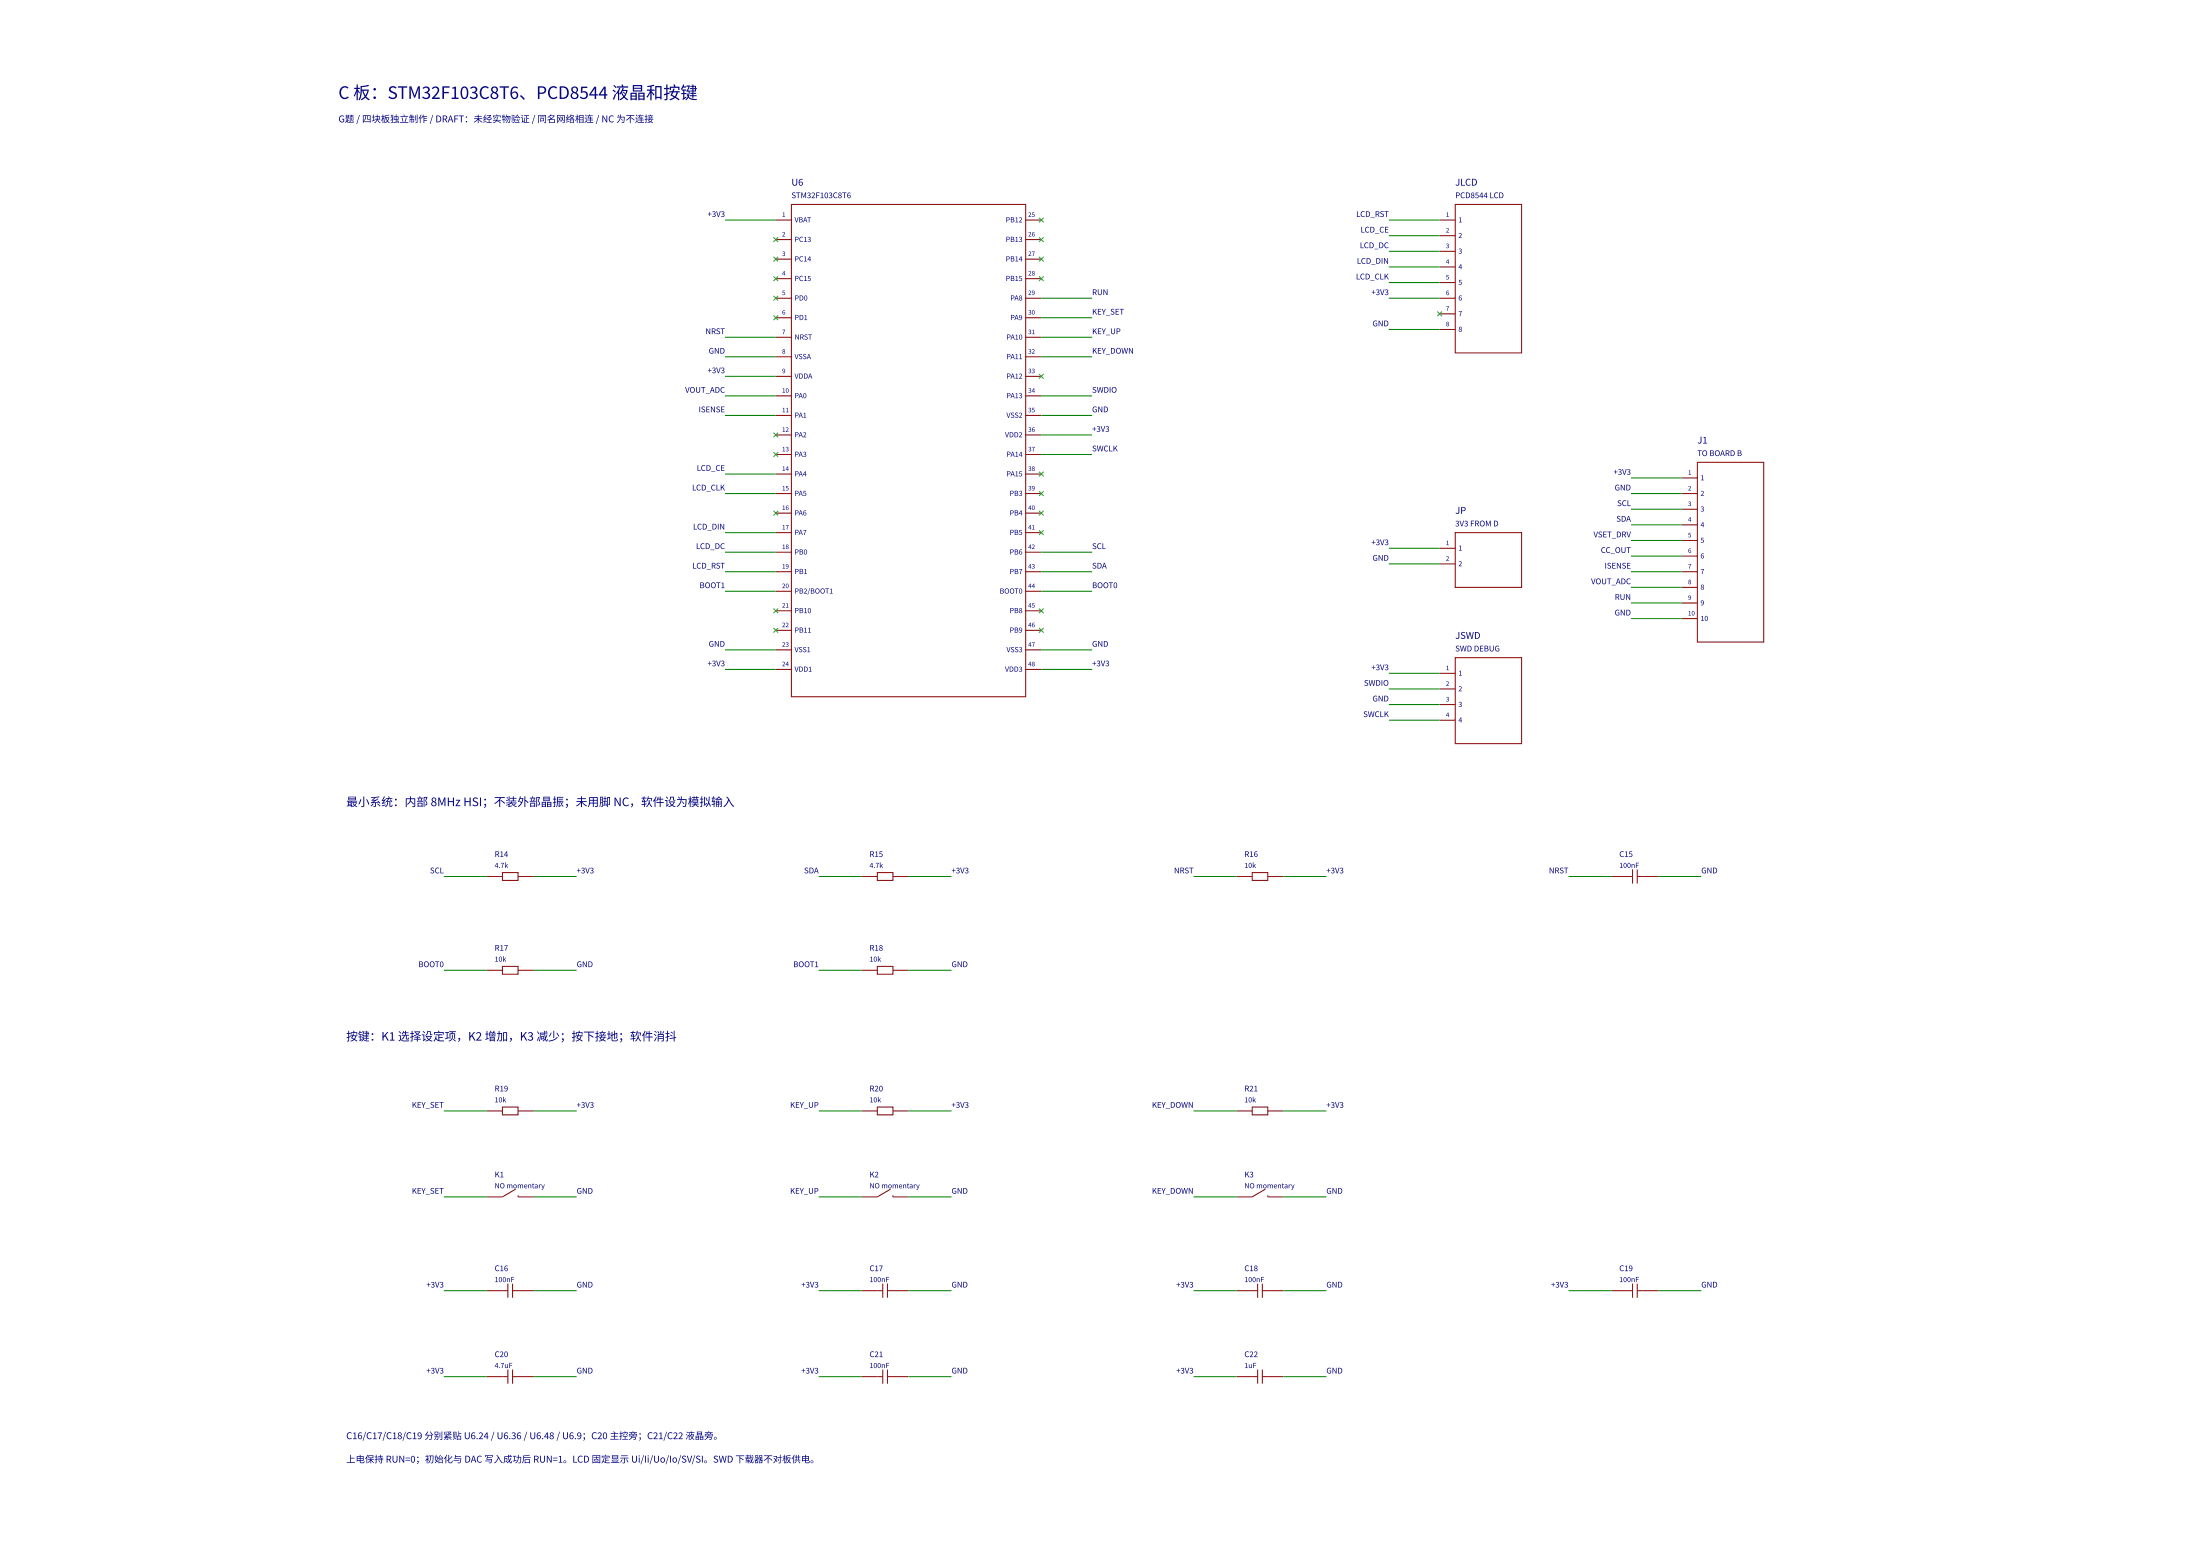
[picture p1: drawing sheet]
<svg xmlns="http://www.w3.org/2000/svg" width="420mm" height="297mm" viewBox="0 0 420 297" stroke-linecap="round" stroke-linejoin="round" font-family="sans-serif">
<g fill="none" stroke="#800" stroke-width=".19">
<path d="M151.2 39h44.7v94h-44.7zM278 39h12.6v28.4h-12.6zM148.2 42h3M148.2 45.7h3M148.2 49.5h3M148.2 53.2h3M148.2 56.9h3M195.9 42h3M195.9 45.7h3M195.9 49.5h3M195.9 53.2h3M195.9 56.9h3"/>
<path d="M275 42h3M275 56.9h3M275 45h3M275 48h3M275 51h3M275 53.9h3M275 59.9h3M148.2 60.7h3M148.2 64.4h3M148.2 68.1h3M148.2 71.8h3M148.2 75.6h3"/>
<path d="M148.2 79.3h3M195.9 60.7h3M195.9 64.4h3M195.9 68.1h3M195.9 71.8h3M195.9 75.6h3M195.9 79.3h3M275 62.9h3M148.2 83h3M148.2 86.8h3M148.2 90.5h3M148.2 94.2h3"/>
<path d="M148.2 97.9h3M195.9 83h3M195.9 86.8h3M195.9 90.5h3M195.9 94.2h3M195.9 97.9h3M321.2 94.2h3M321.2 91.2h3M321.2 97.2h3M324.2 88.2h12.7v34.4h-12.7zM148.2 101.7h3M148.2 105.4h3"/>
<path d="M148.2 109.1h3M148.2 112.9h3M148.2 116.6h3M195.9 101.7h3M195.9 105.4h3M195.9 109.1h3M195.9 112.9h3M195.9 116.6h3M275 104.7h3M275 107.6h3M278 101.7h12.6v10.4h-12.6zM321.2 109.1h3"/>
<path d="M321.2 100.2h3M321.2 103.2h3M321.2 106.1h3M321.2 112.1h3M321.2 115.1h3M321.2 118.1h3M148.2 120.3h3M148.2 124h3M148.2 127.8h3M195.9 120.3h3M195.9 124h3M195.9 127.8h3"/>
<path d="M275 128.5h3M275 131.5h3M275 134.5h3M275 137.5h3M278 125.5h12.6v16.4h-12.6zM93 167.3h3M96 166.6h2.9v1.5h-2.9zM98.9 167.3h3M164.6 167.3h3M167.6 166.6h2.9v1.5h-2.9zM170.5 167.3h3M236.2 167.3h3"/>
<path d="M239.2 166.6h3v1.5h-3zM242.2 167.3h2.9M307.8 167.3h4M311.8 166v2.7M312.7 167.3h4M312.7 166v2.7M93 185.2h3M96 184.5h2.9v1.5h-2.9zM98.9 185.2h3M164.6 185.2h3M167.6 184.5h2.9v1.5h-2.9zM170.5 185.2h3"/>
<path d="M93 212.1h3M96 211.3h2.9v1.5h-2.9zM98.9 212.1h3M164.6 212.1h3M167.6 211.3h2.9v1.5h-2.9zM170.5 212.1h3M236.2 212.1h3M239.2 211.3h3v1.5h-3zM242.2 212.1h2.9M98.5 227l-2.5 1.5h-3M98.9 228.2v.3h3M170.1 227l-2.5 1.5h-3"/>
<path d="M170.5 228.2v.3h3M241.7 227l-2.5 1.5h-3M242.2 228.2v.3h2.9M93 246.4h4M97 245v2.7M97.9 246.4h4M97.9 245v2.7M164.6 246.4h4M168.6 245v2.7M169.5 246.4h4M169.5 245v2.7M236.2 246.4h4"/>
<path d="M240.2 245v2.7M241.1 246.4h4M241.1 245v2.7M307.8 246.4h4M311.8 245v2.7M312.7 245v2.7M312.7 246.4h4M93 262.8h4M97 261.4v2.7M97.9 261.4v2.7M97.9 262.8h4M164.6 262.8h4"/>
<path d="M168.6 261.4v2.7M169.5 261.4v2.7M169.5 262.8h4M236.2 262.8h4M240.2 261.4v2.7M241.1 261.4v2.7M241.1 262.8h4"/>
</g>
<g fill="none" stroke="#008000" stroke-width=".19">
<path d="M138.5 42h9.7M198.9 56.9h9.7M265.3 42h9.7M265.3 56.9h9.7M265.3 45h9.7M265.3 48h9.7M265.3 51h9.7M265.3 53.9h9.7M138.5 64.4h9.7M138.5 68.1h9.7M138.5 71.8h9.7M138.5 75.6h9.7"/>
<path d="M138.5 79.3h9.7M198.9 64.4h9.7M198.9 68.1h9.7M198.9 75.6h9.7M198.9 79.3h9.7M198.9 60.7h9.7M265.3 62.9h9.7M138.5 90.5h9.7M138.5 94.2h9.7M198.9 83h9.7M198.9 86.8h9.7M311.5 94.2h9.7"/>
<path d="M311.5 91.2h9.7M311.5 97.2h9.7M138.5 101.7h9.7M138.5 105.4h9.7M138.5 109.1h9.7M138.5 112.9h9.7M198.9 105.4h9.7M198.9 109.1h9.7M198.9 112.9h9.7M265.3 104.7h9.7M265.3 107.6h9.7M311.5 109.1h9.7"/>
<path d="M311.5 100.2h9.7M311.5 103.2h9.7M311.5 106.1h9.7M311.5 112.1h9.7M311.5 115.1h9.7M311.5 118.1h9.7M138.5 124h9.7M138.5 127.8h9.7M198.9 124h9.7M198.9 127.8h9.7M265.3 128.5h9.7M265.3 131.5h9.7"/>
<path d="M265.3 134.5h9.7M265.3 137.5h9.7M84.8 167.3h8.2M101.9 167.3h8.2M156.4 167.3h8.2M173.5 167.3h8.2M228 167.3h8.2M245.1 167.3h8.2M299.6 167.3h8.2M316.7 167.3h8.2M84.8 185.2h8.2M101.9 185.2h8.2"/>
<path d="M156.4 185.2h8.2M173.5 185.2h8.2M84.8 212.1h8.2M101.9 212.1h8.2M156.4 212.1h8.2M173.5 212.1h8.2M228 212.1h8.2M245.1 212.1h8.2M84.8 228.5h8.2M101.9 228.5h8.2M156.4 228.5h8.2M173.5 228.5h8.2"/>
<path d="M228 228.5h8.2M245.1 228.5h8.2M84.8 246.4h8.2M101.9 246.4h8.2M156.4 246.4h8.2M173.5 246.4h8.2M228 246.4h8.2M245.1 246.4h8.2M299.6 246.4h8.2M316.7 246.4h8.2M84.8 262.8h8.2M101.9 262.8h8.2"/>
<path d="M156.4 262.8h8.2M173.5 262.8h8.2M228 262.8h8.2M245.1 262.8h8.2"/>
</g>
<g fill="none" stroke="#3a3" stroke-width=".19">
<path d="M147.7 45.3l.9 .9M147.7 49l.9 .9M147.7 52.7l.9 .9M147.7 56.5l.9 .9M148.6 45.3l-.9 .9M148.6 49l-.9 .9M148.6 52.7l-.9 .9M148.6 56.5l-.9 .9M198.4 41.6l.9 .9M198.4 45.3l.9 .9M198.4 49l.9 .9M198.4 52.7l.9 .9"/>
<path d="M199.3 41.6l-.9 .9M199.3 45.3l-.9 .9M199.3 49l-.9 .9M199.3 52.7l-.9 .9M274.5 59.5l.9 .9M275.4 59.5l-.9 .9M147.7 60.2l.9 .9M148.6 60.2l-.9 .9M198.4 71.4l.9 .9M199.3 71.4l-.9 .9M147.7 82.6l.9 .9M147.7 86.3l.9 .9"/>
<path d="M147.7 97.5l.9 .9M148.6 82.6l-.9 .9M148.6 86.3l-.9 .9M148.6 97.5l-.9 .9M198.4 90l.9 .9M198.4 93.8l.9 .9M198.4 97.5l.9 .9M199.3 90l-.9 .9M199.3 93.8l-.9 .9M199.3 97.5l-.9 .9M147.7 116.1l.9 .9M147.7 119.9l.9 .9"/>
<path d="M148.6 116.1l-.9 .9M148.6 119.9l-.9 .9M198.4 101.2l.9 .9M198.4 116.1l.9 .9M198.4 119.9l.9 .9M199.3 101.2l-.9 .9M199.3 116.1l-.9 .9M199.3 119.9l-.9 .9"/>
</g>
<text font-size="3.3" fill="#000080" x="64.6" y="18.9">C 板：STM32F103C8T6、PCD8544 液晶和按键</text>
<g font-size="2.2" fill="#000080">
<text x="66.1" y="153.9">最小系统：内部 8MHz HSI；不装外部晶振；未用脚 NC，软件设为模拟输入</text>
<text x="66.1" y="198.6">按键：K1 选择设定项，K2 增加，K3 减少；按下接地；软件消抖</text>
</g>
<g font-size="1.8" fill="#000080">
<text x="64.6" y="23.4">G题 / 四块板独立制作 / DRAFT：未经实物验证 / 同名网 络相连 / NC 为不连接</text>
<text x="151.2" y="35.4">U6</text>
<text x="277.9" y="35.4">JLCD</text>
<text x="324.2" y="84.7">J1</text>
<text x="277.9" y="98.1">JP</text>
<text x="277.9" y="122">JSWD</text>
<text x="66.1" y="274.7">C16/C17/C18/C19 分别紧贴 U6.24 / U6.36 / U6.48 / U6.9；C20 主控旁；C21/C22 液晶旁。</text>
<text x="66.1" y="279.2">上电保持 RUN=0；初始化与 DAC 写入成功后 RUN=1。LCD 固定显示 Ui/Ii/Uo/Io/SV/SI。SWD 下载器不对板供电。</text>
</g>
<g font-size="1.5" fill="#000080">
<text x="135.1" y="41.4">+3V3</text>
<text x="151.2" y="37.8">STM32F103C8T6</text>
<text x="259" y="41.4">LCD_RST</text>
<text x="277.9" y="37.8">PCD8544 LCD</text>
<text x="259.7" y="47.4">LCD_DC</text>
<text x="259.9" y="44.4">LCD_CE</text>
<text x="259" y="53.3">LCD_CLK</text>
<text x="259.2" y="50.4">LCD_DIN</text>
<text x="208.6" y="56.3">RUN</text>
<text x="261.9" y="56.3">+3V3</text>
<text x="134.7" y="63.8">NRST</text>
<text x="208.6" y="60.1">KEY_SET</text>
<text x="208.6" y="63.8">KEY_UP</text>
<text x="262.1" y="62.3">GND</text>
<text x="135.1" y="71.2">+3V3</text>
<text x="135.3" y="67.5">GND</text>
<text x="208.6" y="67.5">KEY_DOWN</text>
<text x="130.9" y="75">VOUT_ADC</text>
<text x="208.6" y="75">SWDIO</text>
<text x="133.4" y="78.7">ISENSE</text>
<text x="208.6" y="78.7">GND</text>
<text x="208.6" y="82.4">+3V3</text>
<text x="133.1" y="89.9">LCD_CE</text>
<text x="208.6" y="86.2">SWCLK</text>
<text x="324.2" y="87.1">TO BOARD B</text>
<text x="132.2" y="93.6">LCD_CLK</text>
<text x="308.2" y="90.6">+3V3</text>
<text x="308.4" y="93.6">GND</text>
<text x="132.4" y="101.1">LCD_DIN</text>
<text x="277.9" y="100.5">3V3 FROM D</text>
<text x="308.7" y="99.6">SDA</text>
<text x="308.9" y="96.6">SCL</text>
<text x="132.9" y="104.8">LCD_DC</text>
<text x="208.6" y="104.8">SCL</text>
<text x="261.9" y="104.1">+3V3</text>
<text x="262.1" y="107">GND</text>
<text x="304.4" y="102.6">VSET_DRV</text>
<text x="305.8" y="105.5">CC_OUT</text>
<text x="132.2" y="108.5">LCD_RST</text>
<text x="133.6" y="112.3">BOOT1</text>
<text x="208.6" y="108.5">SDA</text>
<text x="208.6" y="112.3">BOOT0</text>
<text x="303.9" y="111.5">VOUT_ADC</text>
<text x="306.5" y="108.5">ISENSE</text>
<text x="308.4" y="117.5">GND</text>
<text x="308.4" y="114.5">RUN</text>
<text x="135.3" y="123.4">GND</text>
<text x="208.6" y="123.4">GND</text>
<text x="277.9" y="124.3">SWD DEBUG</text>
<text x="135.1" y="127.2">+3V3</text>
<text x="208.6" y="127.2">+3V3</text>
<text x="260.5" y="130.9">SWDIO</text>
<text x="261.9" y="127.9">+3V3</text>
<text x="260.4" y="136.9">SWCLK</text>
<text x="262.1" y="133.9">GND</text>
<text x="82.1" y="166.7">SCL</text>
<text x="94.5" y="163.6">R14</text>
<text x="110.1" y="166.7">+3V3</text>
<text x="153.6" y="166.7">SDA</text>
<text x="166.1" y="163.6">R15</text>
<text x="181.7" y="166.7">+3V3</text>
<text x="224.2" y="166.7">NRST</text>
<text x="237.7" y="163.6">R16</text>
<text x="253.3" y="166.7">+3V3</text>
<text x="295.8" y="166.7">NRST</text>
<text x="309.3" y="163.6">C15</text>
<text x="324.9" y="166.7">GND</text>
<text x="79.9" y="184.6">BOOT0</text>
<text x="94.5" y="181.5">R17</text>
<text x="110.1" y="184.6">GND</text>
<text x="151.5" y="184.6">BOOT1</text>
<text x="166.1" y="181.5">R18</text>
<text x="181.7" y="184.6">GND</text>
<text x="94.5" y="208.3">R19</text>
<text x="166.1" y="208.3">R20</text>
<text x="237.7" y="208.3">R21</text>
<text x="78.7" y="211.5">KEY_SET</text>
<text x="110.1" y="211.5">+3V3</text>
<text x="150.9" y="211.5">KEY_UP</text>
<text x="181.7" y="211.5">+3V3</text>
<text x="220" y="211.5">KEY_DOWN</text>
<text x="253.3" y="211.5">+3V3</text>
<text x="78.7" y="227.9">KEY_SET</text>
<text x="94.5" y="224.7">K1</text>
<text x="110.1" y="227.9">GND</text>
<text x="150.9" y="227.9">KEY_UP</text>
<text x="166.1" y="224.7">K2</text>
<text x="181.7" y="227.9">GND</text>
<text x="220" y="227.9">KEY_DOWN</text>
<text x="237.7" y="224.7">K3</text>
<text x="253.3" y="227.9">GND</text>
<text x="81.4" y="245.8">+3V3</text>
<text x="94.5" y="242.6">C16</text>
<text x="110.1" y="245.8">GND</text>
<text x="153" y="245.8">+3V3</text>
<text x="166.1" y="242.6">C17</text>
<text x="181.7" y="245.8">GND</text>
<text x="224.6" y="245.8">+3V3</text>
<text x="237.7" y="242.6">C18</text>
<text x="253.3" y="245.8">GND</text>
<text x="296.2" y="245.8">+3V3</text>
<text x="309.3" y="242.6">C19</text>
<text x="324.9" y="245.8">GND</text>
<text x="81.4" y="262.2">+3V3</text>
<text x="94.5" y="259">C20</text>
<text x="110.1" y="262.2">GND</text>
<text x="153" y="262.2">+3V3</text>
<text x="166.1" y="259">C21</text>
<text x="181.7" y="262.2">GND</text>
<text x="224.6" y="262.2">+3V3</text>
<text x="237.7" y="259">C22</text>
<text x="253.3" y="262.2">GND</text>
</g>
<g font-size="1.3" fill="#000080">
<text x="151.8" y="42.4">VBAT</text>
<text x="151.8" y="46.2">PC13</text>
<text x="192.1" y="42.4">PB12</text>
<text x="192.1" y="46.2">PB13</text>
<text x="278.5" y="42.4">1</text>
<text x="278.5" y="45.4">2</text>
<text x="151.8" y="49.9">PC14</text>
<text x="151.8" y="53.6">PC15</text>
<text x="192.1" y="49.9">PB14</text>
<text x="192.1" y="53.6">PB15</text>
<text x="278.5" y="48.4">3</text>
<text x="278.5" y="51.4">4</text>
<text x="151.8" y="57.4">PD0</text>
<text x="193" y="57.4">PA8</text>
<text x="278.5" y="54.4">5</text>
<text x="278.5" y="57.4">6</text>
<text x="151.8" y="61.1">PD1</text>
<text x="151.8" y="64.8">NRST</text>
<text x="192.2" y="64.8">PA10</text>
<text x="193" y="61.1">PA9</text>
<text x="278.5" y="60.3">7</text>
<text x="278.5" y="63.3">8</text>
<text x="151.8" y="68.6">VSSA</text>
<text x="192.2" y="68.6">PA11</text>
<text x="151.8" y="72.3">VDDA</text>
<text x="151.8" y="76">PA0</text>
<text x="192.2" y="72.3">PA12</text>
<text x="192.2" y="76">PA13</text>
<text x="151.8" y="79.7">PA1</text>
<text x="151.8" y="83.5">PA2</text>
<text x="192" y="83.5">VDD2</text>
<text x="192.2" y="79.7">VSS2</text>
<text x="151.8" y="87.2">PA3</text>
<text x="192.2" y="87.2">PA14</text>
<text x="151.8" y="90.9">PA4</text>
<text x="151.8" y="94.7">PA5</text>
<text x="192.2" y="90.9">PA15</text>
<text x="192.8" y="94.7">PB3</text>
<text x="324.8" y="91.7">1</text>
<text x="324.8" y="94.7">2</text>
<text x="151.8" y="98.4">PA6</text>
<text x="192.8" y="98.4">PB4</text>
<text x="324.8" y="97.6">3</text>
<text x="324.8" y="100.6">4</text>
<text x="151.8" y="102.1">PA7</text>
<text x="151.8" y="105.8">PB0</text>
<text x="192.8" y="102.1">PB5</text>
<text x="192.8" y="105.8">PB6</text>
<text x="278.5" y="105.1">1</text>
<text x="324.8" y="103.6">5</text>
<text x="324.8" y="106.6">6</text>
<text x="151.8" y="109.6">PB1</text>
<text x="151.8" y="113.3">PB2/BOOT1</text>
<text x="190.9" y="113.3">BOOT0</text>
<text x="192.8" y="109.6">PB7</text>
<text x="278.5" y="108.1">2</text>
<text x="324.8" y="109.6">7</text>
<text x="324.8" y="112.6">8</text>
<text x="151.8" y="117">PB10</text>
<text x="192.8" y="117">PB8</text>
<text x="324.8" y="115.5">9</text>
<text x="324.8" y="118.5">10</text>
<text x="151.8" y="120.8">PB11</text>
<text x="151.8" y="124.5">VSS1</text>
<text x="192.2" y="124.5">VSS3</text>
<text x="192.8" y="120.8">PB9</text>
<text x="151.8" y="128.2">VDD1</text>
<text x="192" y="128.2">VDD3</text>
<text x="278.5" y="129">1</text>
<text x="278.5" y="132">2</text>
<text x="278.5" y="134.9">3</text>
<text x="278.5" y="137.9">4</text>
<text x="94.5" y="165.7">4.7k</text>
<text x="166.1" y="165.7">4.7k</text>
<text x="237.7" y="165.7">10k</text>
<text x="309.3" y="165.7">100nF</text>
<text x="94.5" y="183.6">10k</text>
<text x="166.1" y="183.6">10k</text>
<text x="94.5" y="210.4">10k</text>
<text x="166.1" y="210.4">10k</text>
<text x="237.7" y="210.4">10k</text>
<text x="94.5" y="226.8">NO momentary</text>
<text x="166.1" y="226.8">NO momentary</text>
<text x="237.7" y="226.8">NO momentary</text>
<text x="94.5" y="244.7">100nF</text>
<text x="166.1" y="244.7">100nF</text>
<text x="237.7" y="244.7">100nF</text>
<text x="309.3" y="244.7">100nF</text>
<text x="94.5" y="261.1">4.7uF</text>
<text x="166.1" y="261.1">100nF</text>
<text x="237.7" y="261.1">1uF</text>
</g>
<g font-size="1.2" fill="#000080">
<text x="149.4" y="41.4">1</text>
<text x="196.4" y="41.4">25</text>
<text x="276.2" y="41.4">1</text>
<text x="149.4" y="45.1">2</text>
<text x="196.4" y="45.1">26</text>
<text x="276.2" y="44.4">2</text>
<text x="276.2" y="47.4">3</text>
<text x="149.4" y="48.9">3</text>
<text x="149.4" y="52.6">4</text>
<text x="196.4" y="48.9">27</text>
<text x="196.4" y="52.6">28</text>
<text x="276.2" y="50.4">4</text>
<text x="276.2" y="53.3">5</text>
<text x="149.4" y="56.3">5</text>
<text x="196.4" y="56.3">29</text>
<text x="276.2" y="56.3">6</text>
<text x="276.2" y="59.3">7</text>
<text x="149.4" y="60.1">6</text>
<text x="149.4" y="63.8">7</text>
<text x="196.4" y="60.1">30</text>
<text x="196.4" y="63.8">31</text>
<text x="276.2" y="62.3">8</text>
<text x="149.4" y="67.5">8</text>
<text x="149.4" y="71.2">9</text>
<text x="196.4" y="67.5">32</text>
<text x="196.4" y="71.2">33</text>
<text x="149.4" y="75">10</text>
<text x="196.4" y="75">34</text>
<text x="149.4" y="78.7">11</text>
<text x="149.4" y="82.4">12</text>
<text x="196.4" y="78.7">35</text>
<text x="196.4" y="82.4">36</text>
<text x="149.4" y="86.2">13</text>
<text x="149.4" y="89.9">14</text>
<text x="196.4" y="86.2">37</text>
<text x="196.4" y="89.9">38</text>
<text x="149.4" y="93.6">15</text>
<text x="196.4" y="93.6">39</text>
<text x="322.4" y="90.6">1</text>
<text x="322.4" y="93.6">2</text>
<text x="149.4" y="97.3">16</text>
<text x="149.4" y="101.1">17</text>
<text x="196.4" y="97.3">40</text>
<text x="196.4" y="101.1">41</text>
<text x="322.4" y="96.6">3</text>
<text x="322.4" y="99.6">4</text>
<text x="149.4" y="104.8">18</text>
<text x="196.4" y="104.8">42</text>
<text x="276.2" y="104.1">1</text>
<text x="276.2" y="107">2</text>
<text x="322.4" y="102.6">5</text>
<text x="322.4" y="105.5">6</text>
<text x="149.4" y="108.5">19</text>
<text x="149.4" y="112.3">20</text>
<text x="196.4" y="108.5">43</text>
<text x="196.4" y="112.3">44</text>
<text x="322.4" y="108.5">7</text>
<text x="322.4" y="111.5">8</text>
<text x="149.4" y="116">21</text>
<text x="149.4" y="119.7">22</text>
<text x="196.4" y="116">45</text>
<text x="196.4" y="119.7">46</text>
<text x="322.4" y="114.5">9</text>
<text x="322.4" y="117.5">10</text>
<text x="149.4" y="123.4">23</text>
<text x="196.4" y="123.4">47</text>
<text x="149.4" y="127.2">24</text>
<text x="196.4" y="127.2">48</text>
<text x="276.2" y="127.9">1</text>
<text x="276.2" y="130.9">2</text>
<text x="276.2" y="133.9">3</text>
<text x="276.2" y="136.9">4</text>
</g>
</svg>
